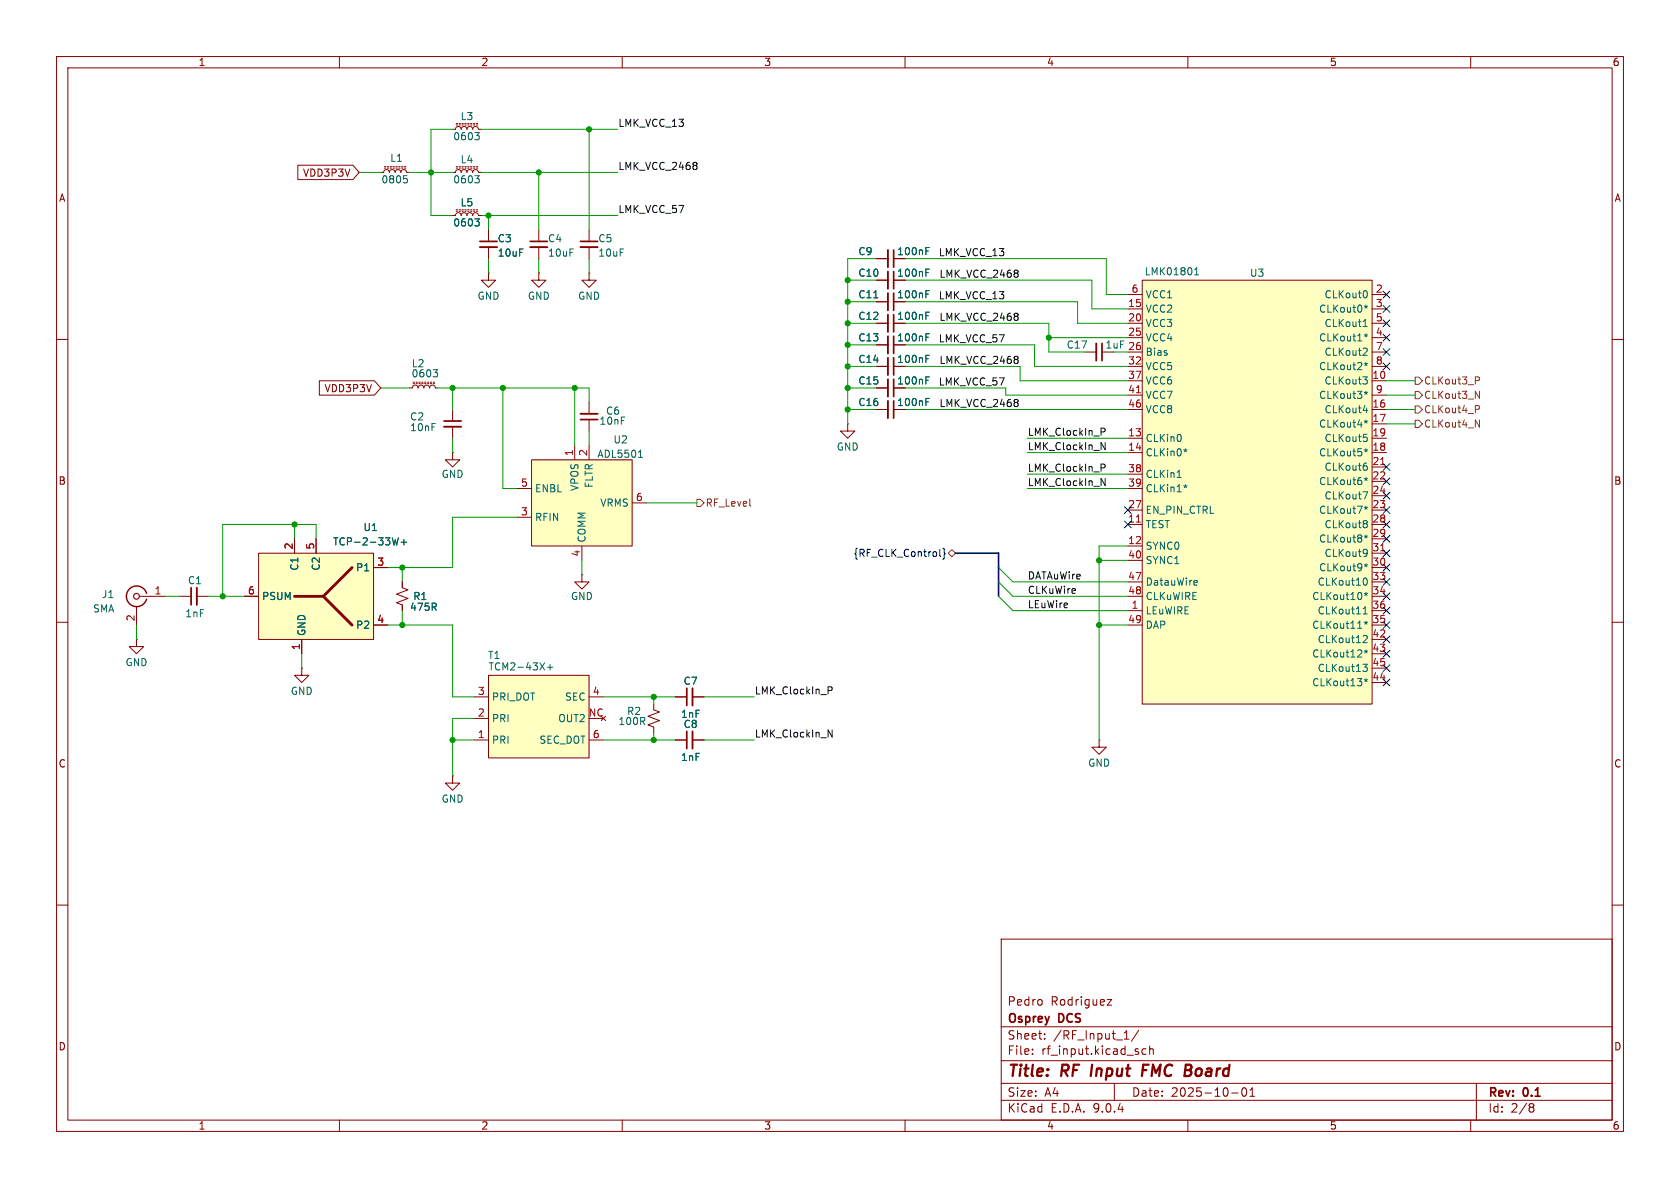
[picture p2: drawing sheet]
<svg xmlns="http://www.w3.org/2000/svg" width="297mm" height="210mm" viewBox="0 0 297 210" stroke-linecap="round" stroke-linejoin="round" font-family="sans-serif">
<g fill="none" stroke="#840000" stroke-width=".18">
<path d="M10 10h277v190h-277zM12 12h273v186h-273zM60 10v2M110 10v2M160 10v2M210 10v2M260 10v2M10 60h2M149.9 74.9v1.3h1.2l-1.2 1.3-1.3-1.3h1.3M149.9 74.9h.1M285 60h2M10 110h2"/>
<path d="M24.1 107.2v3.3M24.6 105.4h4.6M285 110h2M10 160h2M177 166h108v32h-108zM184.2 176.8v.8M195.7 176.7h.8l-.8 1h.8M285 160h2M60 198v2M110 198v2M160 198v2M177 194.5h108"/>
<path d="M177 191.5h108M177 187.5h108M177 181.5h108M182.5 186.3v.1M182.5 185.5v.1M184.7 183.6v.1M184.7 182.8v.1M197 191.5v3M198.7 183.7h.9M199 182.4l.2-.2v1.5M201.3 182.1l-1.3 2M202.6 185.5l-.4-.1-.3 .3v.4l.1 .2h.6"/>
<path d="M203.2 185.5l.3-.1 .3 .1 .1 .9M203.2 184.9v1.5M210 198v2M217.7 193.2h1.2M219.7 192.4l.2-.1a.81 .81 0 0 1 .6 .6 .81 .81 0 0 1-.3 .8l-.2 .1a.81 .81 0 0 1-.3-1.4zM221 193.8h.8M221 192.7l.4-.4v1.5M260 198v2M261 191.5v6.5M270.6 195.1l.4 .1 .2 .2-.3 .3M270.6 195.7h.3M270.9 195.7l.2 .2 .1 .4-.2 .2-.4 .1"/>
</g>
<path d="M193.1 188.2l-.3 2M202 189.2h.7M203.1 188.2h-1l-.2 2" fill="none" stroke="#840000" stroke-width=".4"/>
<path d="M25.9 104.9a1.81 1.81 0 0 0-2.8-1 1.81 1.81 0 0 0 0 3 1.81 1.81 0 0 0 2.8-1" fill="none" stroke="#840000" stroke-width=".25"/>
<circle cx="24.1" cy="105.4" r=".51" fill="none" stroke="#840000" stroke-width=".2"/>
<path d="M86.4 119.4h17.7v14.6h-17.7z" fill="#ffffc2"/>
<g fill="none" stroke="#840000" stroke-width=".18">
<path d="M67.3 30.5h.5l.2-.4 .3-.1 .4 .1 .1 .4 .2-.4 .3-.1 .4 .1 .1 .4 .2-.4 .4-.1 .3 .1 .2 .4 .1-.4 .4-.1 .3 .1 .2 .4h.5M67.9 29.7h.3M67.9 29.5h.3M68.5 29.7h.2M68.5 29.5h.2M69 29.7h.2M69 29.5h.2M69.5 29.7h.2M69.5 29.5h.2M70 29.7h.2M70 29.5h.2M70.5 29.7h.2"/>
<path d="M70.5 29.5h.2M71 29.7h.2M71 29.5h.2M71.5 29.7h.3M71.5 29.5h.3M80 38.1h.5l.2-.4 .3-.1 .4 .1 .1 .4 .2-.4 .3-.1 .4 .1 .1 .4 .2-.4 .4-.1 .3 .1 .2 .4 .1-.4 .4-.1 .3 .1 .2 .4h.5M80.6 37.3h.3M80.6 37.1h.3M81.2 37.3h.2M81.7 37.3h.2M82.2 37.3h.2M82.7 37.3h.2"/>
<path d="M83.2 37.3h.2M83.7 37.3h.2M83.7 37.1h.2M84.2 37.3h.3M84.2 37.1h.3M86.4 48.3v1.2h1.2l-1.2 1.3-1.3-1.3h1.3M86.4 48.3h.1M86.4 40.6v2.1M86.4 43.7v2M95.2 40.6v2.1M95.2 43.7v2M104.1 71.1v2.1"/>
<path d="M104.1 74.2v2M191.8 62.2h2M194.8 62.2h2M24.1 113v1.3h1.3l-1.3 1.3-1.2-1.3h1.2M24.1 113h.1M31.7 105.4h2.1M34.8 105.4h2M71.1 102.9v1l1 .4-2 .7 2 .8-2 .8 1 .3v1.1M86.4 119.4h17.7v14.6h-17.7zM102.9 101.6v1.3h1.2l-1.2 1.2-1.3-1.2h1.3M102.9 101.6h.1M80 137.2v1.2h1.3l-1.3 1.3-1.3-1.3h1.3"/>
<path d="M80 137.2h.1M83.8 123.2h2.6M83.8 127h2.6M83.8 130.8h2.6M104.1 123.2h2.6M104.1 130.8h2.6M115.6 124.5v1l1 .4-2 .7 2 .8-2 .7 1 .4v1M119.4 123.2h2M119.4 130.8h2M122.4 123.2h2.1M122.4 130.8h2.1M194.3 130.8v1.3h1.3l-1.3 1.3-1.3-1.3h1.3"/>
<path d="M194.3 130.8h.1"/>
</g>
<path d="M71.4 31.1h.6M71.8 31.5l.2 .3v.3l-.2 .2M83.9 38.7h.8l-.4 .5M84.5 39.2l.2 .2v.3l-.2 .2M96.8 118h.9M97.3 117.5v.9" fill="none" stroke="#006464" stroke-width=".18"/>
<path d="M84.8 42.7h3.1M93.7 42.7h3.1M102.6 74.2h3.1M194.8 60.7v3.1M33.8 103.9v3M121.4 121.7v3M121.4 129.3v3" fill="none" stroke="#840000" stroke-width=".3"/>
<path d="M84.8 43.7h3.1M93.7 43.7h3.1M102.6 73.2h3.1M193.8 60.7v3.1M34.8 103.9v3M122.4 121.7v3M122.4 129.3v3" fill="none" stroke="#840000" stroke-width=".33"/>
<path d="M94 81.3h17.8v15.2h-17.8z" fill="#ffffc2"/>
<path d="M101.6 78.7v2.6M104.1 78.7v2.6M91.4 86.4h2.6M91.4 91.4h2.6M94 81.3h17.8v15.2h-17.8zM102.9 96.5v2.6M111.8 88.9h2.5M53.3 118.1v1.3h1.3l-1.3 1.3-1.2-1.3h1.2M53.3 118.1h.1" fill="none" stroke="#840000" stroke-width=".18"/>
<path d="M113.1 79.8l.1-.2v1.2M112.9 80.8h.7" fill="none" stroke="#006464" stroke-width=".18"/>
<path d="M201.9 49.5h40.7v75h-40.7z" fill="#ffffc2"/>
<g fill="none" stroke="#840000" stroke-width=".18">
<path d="M80 22.9h.5l.2-.4 .3-.1 .4 .1 .1 .4 .2-.4 .3-.1 .4 .1 .1 .4 .2-.4 .4-.1 .3 .1 .2 .4 .1-.4 .4-.1 .3 .1 .2 .4h.5M80.6 22.1h.3M80.6 21.8h.3M81.2 22.1h.2M81.7 22.1h.2M82.2 22.1h.2M82.7 22.1h.2M83.2 22.1h.2M83.7 22.1h.2M83.7 21.8h.2M84.2 22.1h.3M84.2 21.8h.3"/>
<path d="M199.4 52.1h2.5M199.4 54.6h2.5M199.4 57.2h2.5M199.4 59.7h2.5M201.9 49.5h40.7v75h-40.7zM242.6 52.1h2.5M242.6 54.6h2.5M242.6 57.2h2.5M242.6 59.7h2.5M199.4 62.2h2.5M199.4 64.8h2.5M199.4 67.3h2.5"/>
<path d="M199.4 69.9h2.5M199.4 72.4h2.5M199.4 77.5h2.5M242.6 62.2h2.5M242.6 64.8h2.5M242.6 67.3h2.5M242.6 69.9h2.5M242.6 72.4h2.5M242.6 77.5h2.5M242.6 74.9h2.5M80 80v1.3h1.3l-1.3 1.3-1.3-1.3h1.3M80 80h.1"/>
<path d="M199.4 80h2.5M199.4 83.8h2.5M199.4 86.4h2.5M199.4 90.2h2.5M199.4 92.7h2.5M199.4 96.5h2.5M199.4 99.1h2.5M242.6 80h2.5M242.6 90.2h2.5M242.6 92.7h2.5M242.6 82.6h2.5M242.6 85.1h2.5"/>
<path d="M242.6 87.6h2.5M242.6 95.3h2.5M242.6 97.8h2.5M199.4 102.9h2.5M199.4 105.4h2.5M199.4 108h2.5M199.4 110.5h2.5M242.6 102.9h2.5M242.6 105.4h2.5M242.6 108h2.5M242.6 110.5h2.5M242.6 100.3h2.5"/>
<path d="M242.6 113h2.5M242.6 115.6h2.5M242.6 118.1h2.5M242.6 120.7h2.5"/>
</g>
<path d="M200.9 69.4h.7M200.9 92.3h.7M244.1 82.1h.7M244.1 97.4h.7" fill="none" stroke="#a90000" stroke-width=".18"/>
<g fill="none" stroke="#006464" stroke-width=".18">
<path d="M83.9 23.4h.8l-.4 .5M84.5 23.9l.2 .3v.3l-.2 .2M211.2 48.6h.7M211.2 47.7l.4-.4v1.3M241 57.7h.7M241.1 56.8l.3-.3v1.2M241.2 54.1l.3 .1M241.2 59.2l.3 .1M241.4 51.4a.79 .79 0 0 1 0 1.2M241.5 53.9v.3M241.5 59v.3M241.5 54.2l-.2 .3"/>
<path d="M241.5 54.2l.2 .3M241.5 59.3l-.2 .2M241.5 59.3l.2 .2M241.8 54.1l-.3 .1M241.8 59.2l-.3 .1M208.8 77v.8M209.3 79.5l.3 .1M209.6 79.3v.3M209.6 79.6l-.2 .3M209.6 79.6l.1 .3M209.9 79.5l-.3 .1M240.9 66.6h.8l-.4 .5"/>
<path d="M241 72.5h.8M241.1 76.8h.6M241.2 61.5l.4 .1 .1 .3-.8 .9h.8M241.2 64.3l.3 .1M241.2 69.3l.3 .2M241.2 74.4l.3 .1M241.2 79.5l.3 .1M241.5 67.1l.2 .2v.3l-.2 .3M241.5 77.3l.2 .2v.3l-.2 .2M241.5 64.1v.3M241.5 69.2v.3M241.5 74.2v.3"/>
<path d="M241.5 79.3v.3M241.5 64.4l-.2 .2M241.5 64.4l.2 .2M241.5 69.5l-.2 .2M241.5 69.5l.2 .2M241.5 74.5l-.2 .3M241.5 74.5l.2 .3M241.5 79.6l-.2 .3M241.5 79.6l.2 .3M241.6 72.1v.9M241.8 64.3l-.3 .1M241.8 69.3l-.3 .2"/>
<path d="M241.8 74.4l-.3 .1M241.8 79.5l-.3 .1M208.1 84.4h.7M209.3 85.9l.3 .1M209.6 85.7v.3M209.6 86l-.2 .2M209.6 86l.1 .2M209.9 85.9l-.3 .1M240.9 86.9h.9l-.6 1.3M241.2 84.6l.3 .1M241.2 89.7l.3 .1M241.2 94.7l.3 .2"/>
<path d="M241.2 99.8l.3 .1M241.4 81.9h.2M241.5 82.3l.2 .3v.3l-.2 .2M241.5 92l.2 .3-.2 .3 .2 .2v.2l-.2 .3M241.5 97.1l.2 .1a1.03 1.03 0 0 1-.2 1.1M241.5 84.4v.3M241.5 89.5v.3M241.5 94.6v.3M241.5 99.6v.3M241.5 84.7l-.2 .2M241.5 84.7l.2 .2M241.5 89.8l-.2 .2"/>
<path d="M241.5 89.8l.2 .2M241.5 94.9l-.2 .2M241.5 94.9l.2 .2M241.5 99.9l-.2 .3M241.5 99.9l.2 .3M241.7 97.6l-.2 .3M241.8 84.6l-.3 .1M241.8 89.7l-.3 .1M241.8 94.7l-.3 .2M241.8 99.8l-.3 .1M211.2 102.6l.4 .1 .1 .2-.6 .1M211.6 103.4h-.4"/>
<path d="M240.9 117.4h.8l-.4 .5 .4 .1v.4l-.2 .3h-.4M241 107.6l.4-.3v1.2M241 108.5h.7M241.2 102.2h.1a.68 .68 0 0 1 .4 .6 .68 .68 0 0 1-.4 .6h-.1M241.2 112.3l.4 .1 .1 .3-.8 .9h.8M241.2 104.9l.3 .1M241.2 110l.3 .1M241.2 115.1l.3 .1M241.5 104.7v.3M241.5 109.8v.3M241.5 114.9v.3M241.5 120v.3"/>
<path d="M241.5 105l-.2 .3M241.5 105l.2 .3M241.5 110.1l-.2 .2M241.5 110.1l.2 .2M241.5 115.2l-.2 .2M241.5 115.2l.2 .2M241.8 104.9l-.3 .1M241.8 110l-.3 .1M241.8 115.1l-.3 .1M241.2 120.1l.3 .2M241.5 120.3l-.2 .2M241.5 120.3l.2 .2"/>
<path d="M241.8 120.1l-.3 .2"/>
</g>
<path d="M45.7 97.8h20.3v15.2h-20.3z" fill="#ffffc2"/>
<g fill="none" stroke="#840000" stroke-width=".18">
<path d="M52.6 29.2h9.8l1.1 1.3-1.1 1.3h-9.8zM80 30.5h.5l.2-.4 .3-.1 .4 .1 .1 .4 .2-.4 .3-.1 .4 .1 .1 .4 .2-.4 .4-.1 .3 .1 .2 .4 .1-.4 .4-.1 .3 .1 .2 .4h.5M80 38.1h.5M80.6 29.7h.3M80.6 29.5h.3M81.2 29.7h.2M81.7 29.7h.2M82.2 29.7h.2M82.7 29.7h.2M83.2 29.7h.2M83.7 29.7h.2M83.7 29.5h.2"/>
<path d="M84.2 29.7h.3M84.2 29.5h.3M84.6 38.1h.5M86.4 40.6v2.1M86.4 43.7v2M95.2 48.3v1.2h1.3l-1.3 1.3-1.2-1.3h1.2M95.2 48.3h.1M104.1 48.3v1.2h1.3l-1.3 1.3-1.2-1.3h1.2M104.1 48.3h.1M104.1 40.6v2.1M104.1 43.7v2M154.9 57.2h2.1"/>
<path d="M154.9 49.5h2.1M154.9 53.3h2.1M154.9 45.7h2.1M158 57.2h2M158 49.5h2M158 53.3h2M158 45.7h2M56.5 67.3h9.7l1.1 1.3-1.1 1.3h-9.7zM72.4 68.6h.5l.1-.4 .4-.1 .4 .1 .1 .4 .2-.4 .3-.1 .4 .1 .1 .4 .2-.4 .3-.1 .4 .1 .1 .4 .2-.4 .4-.1 .3 .1 .2 .4h.5M73 67.8h.3M73 67.6h.3M73.5 67.8h.3"/>
<path d="M73.5 67.6h.3M74 67.8h.3M74 67.6h.3M74.5 67.8h.3M74.5 67.6h.3M75.1 67.8h.2M75.1 67.6h.2M75.6 67.8h.2M75.6 67.6h.2M76.1 67.8h.2M76.1 67.6h.2M76.6 67.8h.2"/>
<path d="M76.6 67.6h.2M80 72.4v2M80 75.4v2.1M154.9 68.6h2.1M154.9 72.4h2.1M154.9 61h2.1M154.9 64.8h2.1M158 68.6h2M158 72.4h2M158 61h2M158 64.8h2M45.7 97.8h20.3v15.2h-20.3z"/>
<path d="M52.1 95.3v2.5M55.9 95.3v2.5M43.2 105.4h2.5M53.3 113v2.6M66 100.3h2.6M66 110.5h2.6M71.1 102.9v1M71.1 106.9v1.1M119.4 130.8h2M119.4 123.2h2M122.4 130.8h2.1M122.4 123.2h2.1"/>
</g>
<path d="M57.1 105.4l5.1 5.1M62.2 100.3l-5.1 5.1h-5" fill="none" stroke="#840000" stroke-width=".51"/>
<g fill="none" stroke="#006464" stroke-width=".18">
<path d="M83.9 31.1h.8l-.4 .4M83.9 38.7h.8l-.4 .5M84.5 31.5l.2 .3v.3l-.2 .2M84.5 39.2l.2 .2v.3l-.2 .2M154.5 52.6h.7M163.7 55.8h.4M163.7 55.2h.6M163.7 59.6h.4M163.7 59h.6M163.7 48.2h.4M163.7 47.6h.6M163.7 52h.4"/>
<path d="M163.7 51.4h.6M163.7 44.4h.4M163.7 43.8h.6M76.6 65.3h.8l-.5 .5M77.1 65.8l.3 .3v.3l-.3 .2M163.7 71h.4M163.7 70.4h.6M163.7 67.2h.4M163.7 66.6h.6M163.7 63.4h.4M163.7 62.8h.6M70.4 95.1l-.3 1.2-.2-.9-.3 .9"/>
<path d="M70.9 95.9h1M71.4 95.4v.9"/>
</g>
<path d="M102.6 42.7h3.1M158 44.2v3M158 48v3.1M158 51.8v3.1M158 55.6v3.1M158 59.4v3.1M78.5 74.4h3M158 63.2v3.1M158 67.1v3M158 70.9v3" fill="none" stroke="#840000" stroke-width=".3"/>
<path d="M102.6 43.7h3.1M157 44.2v3M157 48v3.1M157 51.8v3.1M157 55.6v3.1M157 59.4v3.1M78.5 75.4h3M157 63.2v3.1M157 67.1v3M157 70.9v3" fill="none" stroke="#840000" stroke-width=".33"/>
<path d="M250.2 69.2h.6l.7 .7-.7 .6h-.6zM250.2 71.8h.6l.7 .6-.7 .6h-.6zM250.2 74.3h.6l.7 .6-.7 .7h-.6zM250.2 66.7h.6l.7 .6-.7 .6h-.6zM260.8 69.2l.7 1.2v-1.2M260.8 66.6h.5l.2 .3-.1 .3-.6 .1M260.8 71.7h.5l.2 .2-.1 .4-.6 .1M260.8 74.2l.7 1.3v-1.3M123.2 88.3h.6l.7 .6-.7 .6h-.6zM132.6 89.4l.1 .1M168.3 97.2l.6 .6-.6 .6-.7-.6z" fill="none" stroke="#725600" stroke-width=".18"/>
<g fill="none" stroke="#000084" stroke-width=".18">
<path d="M244.5 54l1.2 1.2M244.5 56.5l1.2 1.3M244.5 51.5l1.2 1.2M244.5 59.1l1.2 1.2M245.7 54l-1.2 1.2M245.7 56.5l-1.2 1.3M245.7 51.5l-1.2 1.2M245.7 59.1l-1.2 1.2M244.5 64.2l1.2 1.2M244.5 61.6l1.2 1.2M245.7 64.2l-1.2 1.2M245.7 61.6l-1.2 1.2"/>
<path d="M166.1 97.1v1.1l.2 .2M166.7 96.9l.2 .2v.6l.2 .2-.2 .2v.6l-.2 .2M198.8 92.1l1.2 1.2M198.8 89.6l1.2 1.2M200 92.1l-1.2 1.2M200 89.6l-1.2 1.2M244.5 81.9l1.2 1.3M244.5 94.6l1.2 1.3M244.5 99.7l1.2 1.2M244.5 97.2l1.2 1.2M244.5 92.1l1.2 1.2M244.5 84.5l1.2 1.2"/>
<path d="M244.5 87l1.2 1.2M244.5 89.6l1.2 1.2M245.7 81.9l-1.2 1.3M245.7 94.6l-1.2 1.3M245.7 99.7l-1.2 1.2M245.7 97.2l-1.2 1.2M245.7 92.1l-1.2 1.2M245.7 84.5l-1.2 1.2M245.7 87l-1.2 1.2M245.7 89.6l-1.2 1.2M244.5 104.8l1.2 1.2M244.5 109.9l1.2 1.2"/>
<path d="M244.5 112.4l1.2 1.2M244.5 102.3l1.2 1.2M244.5 107.3l1.2 1.3M244.5 117.5l1.2 1.2M244.5 115l1.2 1.2M245.7 104.8l-1.2 1.2M245.7 109.9l-1.2 1.2M245.7 112.4l-1.2 1.2M245.7 102.3l-1.2 1.2M245.7 107.3l-1.2 1.3M245.7 117.5l-1.2 1.2M245.7 115l-1.2 1.2"/>
<path d="M244.5 120l1.2 1.3M245.7 120l-1.2 1.3"/>
</g>
<path d="M123 28.7l.2 .2-.2 .3 .2 .3v.2l-.2 .3M179.8 47.7l.2 .3-.2 .3 .2 .2v.3l-.2 .2M179.8 55.4l.2 .2-.2 .3 .2 .3v.2l-.2 .2M179.8 63l.2 .2-.2 .3 .2 .3v.2l-.2 .3M179.8 70.6l.2 .2-.2 .4 .2 .2v.2l-.2 .3M194.7 78.2l.7 1.3v-1.3M194.7 75.7h.4l.3 .2-.1 .4-.6 .1M194.7 82h.4l.3 .3-.1 .3-.6 .1M194.7 84.6l.7 1.2v-1.2M146.4 129l.7 1.3v-1.3M146.4 121.4h.5l.2 .2-.1 .4-.6 .1" fill="none" stroke="#0f0f0f" stroke-width=".18"/>
<path d="M168.9 97.8h7.6v7.6" fill="none" stroke="#000084" stroke-width=".3"/>
<g fill="none" stroke="#009600" stroke-width=".18">
<path d="M63.5 30.5h3.8M72.4 30.5h7.6M80 22.9h-3.8v15.2h3.8M85.1 22.9h24.1M85.1 30.5h24.1M85.1 38.1h24.1M86.4 38.1v2.5M95.2 30.5v10.1M104.1 22.9v17.7M86.4 45.7v2.6M95.2 45.7v2.6M104.1 45.7v2.6"/>
<path d="M149.9 57.2h5M149.9 53.3h5M149.9 49.5h5M154.9 45.7h-5v29.2M160 57.2h25.4v5h6.4M160 53.3h30.5v3.9h8.9M160 45.7h35.6v6.4h3.8M160 49.5h33v5.1h6.4M185.4 59.7h14M67.3 68.6h5.1M77.5 68.6h26.6v2.5M80 68.6v3.8"/>
<path d="M80 77.5v2.5M88.9 68.6v17.8h2.5M101.6 68.6v10.1M104.1 76.2v2.5M149.9 68.6h5M149.9 72.4h5M149.9 64.8h5M149.9 61h5M160 68.6h17.8v1.3h21.6M160 64.8h20.3v2.5h19.1M160 72.4h39.4M160 61h22.9v3.8h16.5"/>
<path d="M181.6 77.5h17.8M245.1 67.3h5.1M245.1 69.9h5.1M245.1 74.9h5.1M245.1 72.4h5.1M52.1 92.7v2.6M55.9 95.3v-2.6h-16.5v12.7M91.4 91.4h-11.4v8.9h-11.4M102.9 99.1v2.5M114.3 88.9h8.9M181.6 86.4h17.8M181.6 83.8h17.8"/>
<path d="M181.6 80h17.8M194.3 99.1h5.1M199.4 96.5h-5.1v34.3M24.1 110.5v2.5M29.2 105.4h2.5M36.8 105.4h6.4M53.3 115.6v2.5M68.6 110.5h11.4v12.7h3.8M71.1 100.3v2.6M71.1 108v2.5M176.5 102.9l2.6 2.5h20.3M176.5 105.4l2.6 2.6h20.3"/>
<path d="M176.5 100.3l2.6 2.6h20.3M194.3 110.5h5.1M80 130.8h3.8M83.8 127h-3.8v10.2M106.7 123.2h12.7M106.7 130.8h12.7M115.6 123.2v1.3M115.6 129.5v1.3M124.5 123.2h8.8M124.5 130.8h8.8"/>
</g>
<g fill="#009600" stroke="#009600" stroke-width=".18">
<circle cx="52.1" cy="92.7" r=".46"/>
<circle cx="39.4" cy="105.4" r=".46"/>
<circle cx="71.1" cy="110.5" r=".46"/>
<circle cx="71.1" cy="100.3" r=".46"/>
<circle cx="95.2" cy="30.5" r=".46"/>
<circle cx="86.4" cy="38.1" r=".46"/>
<circle cx="76.2" cy="30.5" r=".46"/>
<circle cx="104.1" cy="22.9" r=".46"/>
<circle cx="101.6" cy="68.6" r=".46"/>
<circle cx="88.9" cy="68.6" r=".46"/>
<circle cx="80" cy="68.6" r=".46"/>
<circle cx="115.6" cy="130.8" r=".46"/>
<circle cx="115.6" cy="123.2" r=".46"/>
<circle cx="80" cy="130.8" r=".46"/>
<circle cx="194.3" cy="110.5" r=".46"/>
<circle cx="185.4" cy="59.7" r=".46"/>
<circle cx="149.9" cy="64.8" r=".46"/>
<circle cx="149.9" cy="61" r=".46"/>
<circle cx="149.9" cy="68.6" r=".46"/>
<circle cx="149.9" cy="72.4" r=".46"/>
<circle cx="149.9" cy="49.5" r=".46"/>
<circle cx="149.9" cy="53.3" r=".46"/>
<circle cx="149.9" cy="57.2" r=".46"/>
<circle cx="194.3" cy="99.1" r=".46"/>
</g>
<g font-size="2.8" fill="#840000">
<text x="178" y="190.9">Title:</text>
<text x="187.7" y="190.9">RF</text>
<text x="193.7" y="190.9">Input</text>
<text x="203.5" y="190.9">FMC</text>
<text x="211.9" y="190.9">Board</text>
</g>
<g font-size="2.1" fill="#840000">
<text x="178" y="178">Pedro</text>
<text x="185.7" y="178">Rodriguez</text>
<text x="178" y="184">Sheet:</text>
<text x="178" y="181.2">Osprey</text>
<text x="186.2" y="184">/RF_Input_1/</text>
<text x="187.2" y="181.2">DCS</text>
<text x="178" y="186.7">File:</text>
<text x="184.1" y="186.7">rf_input.kicad_sch</text>
<text x="178" y="196.9">KiCad</text>
<text x="178" y="194.1">Size:</text>
<text x="184.7" y="194.1">A4</text>
<text x="185.7" y="196.9">E.D.A.</text>
<text x="193.3" y="196.9">9.0.4</text>
<text x="200" y="194.1">Date:</text>
<text x="207" y="194.1">2025-10-01</text>
<text x="263" y="194.3">Rev:</text>
<text x="263" y="196.9">Id:</text>
<text x="267.1" y="196.9">2/8</text>
<text x="269.4" y="194.3">0.1</text>
</g>
<g font-size="1.8" fill="#840000">
<text x="35" y="11.9">1</text>
<text x="85" y="11.9">2</text>
<text x="135" y="11.9">3</text>
<text x="185" y="11.9">4</text>
<text x="235" y="11.9">5</text>
<text x="285" y="11.9">6</text>
<text x="10.3" y="35.9">A</text>
<text x="53.5" y="31.4">VDD3P3V</text>
<text x="285.3" y="35.9">A</text>
<text x="57.3" y="69.5">VDD3P3V</text>
<text x="10.3" y="85.9">B</text>
<text x="285.3" y="85.9">B</text>
<text x="10.3" y="135.9">C</text>
<text x="285.3" y="135.9">C</text>
<text x="10.3" y="185.9">D</text>
<text x="285.3" y="185.9">D</text>
<text x="35" y="199.9">1</text>
<text x="85" y="199.9">2</text>
<text x="135" y="199.9">3</text>
<text x="185" y="199.9">4</text>
<text x="235" y="199.9">5</text>
<text x="285" y="199.9">6</text>
</g>
<g font-size="1.8" fill="#006464">
<text x="81.3" y="21.4">L3</text>
<text x="68.9" y="28.8">L1</text>
<text x="80" y="25">0603</text>
<text x="81.3" y="29.1">L4</text>
<text x="67.3" y="32.6">0805</text>
<text x="80" y="32.6">0603</text>
<text x="80" y="40.2">0603</text>
<text x="81.3" y="36.7">L5</text>
<text x="87.9" y="43">C3</text>
<text x="87.9" y="45.6">10uF</text>
<text x="96.8" y="43">C4</text>
<text x="96.8" y="45.6">10uF</text>
<text x="105.7" y="43">C5</text>
<text x="105.7" y="45.6">10uF</text>
<text x="151.6" y="45.3">C9</text>
<text x="158.5" y="45.3">100nF</text>
<text x="84.3" y="53.2">GND</text>
<text x="93.2" y="53.2">GND</text>
<text x="102.1" y="53.2">GND</text>
<text x="151.6" y="49.1">C10</text>
<text x="151.6" y="52.9">C11</text>
<text x="158.5" y="49.1">100nF</text>
<text x="158.5" y="52.9">100nF</text>
<text x="202.3" y="48.9">LMK01801</text>
<text x="202.4" y="52.9">VCC1</text>
<text x="220.9" y="49.1">U3</text>
<text x="234.1" y="52.9">CLKout0</text>
<text x="151.6" y="56.7">C12</text>
<text x="158.5" y="56.7">100nF</text>
<text x="202.4" y="55.5">VCC2</text>
<text x="202.4" y="58">VCC3</text>
<text x="233.1" y="55.5">CLKout0*</text>
<text x="234.1" y="58">CLKout1</text>
<text x="72.7" y="65.1">L2</text>
<text x="151.6" y="60.6">C13</text>
<text x="151.6" y="64.4">C14</text>
<text x="158.5" y="60.6">100nF</text>
<text x="158.5" y="64.4">100nF</text>
<text x="188.5" y="61.8">C17</text>
<text x="202.4" y="60.6">VCC4</text>
<text x="202.4" y="63.1">Bias</text>
<text x="202.4" y="65.6">VCC5</text>
<text x="233.1" y="60.6">CLKout1*</text>
<text x="233.1" y="65.6">CLKout2*</text>
<text x="234.1" y="63.1">CLKout2</text>
<text x="72.7" y="66.9">0603</text>
<text x="151.6" y="72">C16</text>
<text x="151.6" y="68.2">C15</text>
<text x="158.5" y="72">100nF</text>
<text x="158.5" y="68.2">100nF</text>
<text x="202.4" y="68.2">VCC6</text>
<text x="202.4" y="70.7">VCC7</text>
<text x="233.1" y="70.7">CLKout3*</text>
<text x="234.1" y="68.2">CLKout3</text>
<text x="72.4" y="74.5">C2</text>
<text x="72.4" y="76.4">10nF</text>
<text x="105.9" y="75.3">10nF</text>
<text x="107" y="73.5">C6</text>
<text x="202.4" y="73.3">VCC8</text>
<text x="233.1" y="75.8">CLKout4*</text>
<text x="234.1" y="73.3">CLKout4</text>
<text x="105.5" y="81.1">ADL5501</text>
<text x="108.4" y="78.6">U2</text>
<text x="147.8" y="79.9">GND</text>
<text x="202.4" y="78.3">CLKin0</text>
<text x="202.4" y="80.9">CLKin0*</text>
<text x="233.1" y="80.9">CLKout5*</text>
<text x="234.1" y="78.3">CLKout5</text>
<text x="234.1" y="83.4">CLKout6</text>
<text x="78" y="84.7">GND</text>
<text x="94.5" y="87.2">ENBL</text>
<text x="102.5" y="86.9" transform="rotate(-90 102.5 86.9)">VPOS</text>
<text x="105" y="86.3" transform="rotate(-90 105 86.3)">FLTR</text>
<text x="106" y="89.8">VRMS</text>
<text x="202.4" y="84.7">CLKin1</text>
<text x="202.4" y="87.2">CLKin1*</text>
<text x="233.1" y="86">CLKout6*</text>
<text x="234.1" y="88.5">CLKout7</text>
<text x="64.2" y="94.1">U1</text>
<text x="94.5" y="92.3">RFIN</text>
<text x="202.4" y="91">EN_PIN_CTRL</text>
<text x="202.4" y="93.6">TEST</text>
<text x="233.1" y="91">CLKout7*</text>
<text x="234.1" y="93.6">CLKout8</text>
<text x="52.9" y="101" transform="rotate(-90 52.9 101)">C1</text>
<text x="56.7" y="101" transform="rotate(-90 56.7 101)">C2</text>
<text x="58.8" y="96.6">TCP-2-33W+</text>
<text x="62.8" y="101.2">P1</text>
<text x="103.7" y="96" transform="rotate(-90 103.7 96)">COMM</text>
<text x="202.4" y="97.4">SYNC0</text>
<text x="202.4" y="99.9">SYNC1</text>
<text x="233.1" y="96.1">CLKout8*</text>
<text x="233.1" y="101.2">CLKout9*</text>
<text x="234.1" y="98.7">CLKout9</text>
<text x="17.9" y="105.9">J1</text>
<text x="33.1" y="103.5">C1</text>
<text x="46.2" y="106.3">PSUM</text>
<text x="73" y="106.3">R1</text>
<text x="100.8" y="106.3">GND</text>
<text x="202.4" y="103.7">DatauWire</text>
<text x="202.4" y="106.3">CLKuWIRE</text>
<text x="231.9" y="106.3">CLKout10*</text>
<text x="232.8" y="103.7">CLKout10</text>
<text x="16.4" y="108.5">SMA</text>
<text x="32.7" y="109.3">1nF</text>
<text x="54.2" y="112.5" transform="rotate(-90 54.2 112.5)">GND</text>
<text x="62.8" y="111.4">P2</text>
<text x="72.4" y="108.2">475R</text>
<text x="202.4" y="108.8">LEuWIRE</text>
<text x="202.4" y="111.4">DAP</text>
<text x="231.9" y="111.4">CLKout11*</text>
<text x="232.8" y="108.8">CLKout11</text>
<text x="232.8" y="113.9">CLKout12</text>
<text x="22.1" y="118">GND</text>
<text x="86.2" y="116.7">T1</text>
<text x="86.3" y="118.7">TCM2-43X+</text>
<text x="231.9" y="116.4">CLKout12*</text>
<text x="232.8" y="119">CLKout13</text>
<text x="51.3" y="123">GND</text>
<text x="86.9" y="124.1">PRI_DOT</text>
<text x="99.8" y="124.1">SEC</text>
<text x="120.8" y="121.3">C7</text>
<text x="231.9" y="121.5">CLKout13*</text>
<text x="86.9" y="127.9">PRI</text>
<text x="86.9" y="131.7">PRI</text>
<text x="95.3" y="131.7">SEC_DOT</text>
<text x="98.6" y="127.9">OUT2</text>
<text x="109.2" y="128.4">100R</text>
<text x="110.8" y="126.6">R2</text>
<text x="120.3" y="127.1">1nF</text>
<text x="120.8" y="128.9">C8</text>
<text x="120.3" y="134.7">1nF</text>
<text x="192.3" y="135.7">GND</text>
<text x="78" y="142.1">GND</text>
</g>
<g font-size="1.8" fill="#0f0f0f">
<text x="109.2" y="22.5">LMK_VCC_13</text>
<text x="109.2" y="30.1">LMK_VCC_2468</text>
<text x="109.2" y="37.8">LMK_VCC_57</text>
<text x="165.9" y="45.4">LMK_VCC_13</text>
<text x="165.9" y="53">LMK_VCC_13</text>
<text x="166" y="49.2">LMK_VCC_2468</text>
<text x="166" y="56.8">LMK_VCC_2468</text>
<text x="165.9" y="60.6">LMK_VCC_57</text>
<text x="166" y="64.4">LMK_VCC_2468</text>
<text x="165.9" y="68.2">LMK_VCC_57</text>
<text x="166" y="72">LMK_VCC_2468</text>
<text x="181.6" y="77.1">LMK_ClockIn_P</text>
<text x="181.6" y="79.7">LMK_ClockIn_N</text>
<text x="181.6" y="83.5">LMK_ClockIn_P</text>
<text x="181.6" y="86">LMK_ClockIn_N</text>
<text x="181.6" y="102.5">DATAuWire</text>
<text x="181.6" y="105.1">CLKuWire</text>
<text x="181.6" y="107.6">LEuWire</text>
<text x="133.3" y="122.8">LMK_ClockIn_P</text>
<text x="133.3" y="130.5">LMK_ClockIn_N</text>
</g>
<g font-size="1.8" fill="#a90000">
<text x="200" y="51.8">6</text>
<text x="243.1" y="51.8">2</text>
<text x="199.3" y="54.4">15</text>
<text x="199.3" y="56.9">20</text>
<text x="199.3" y="59.4">25</text>
<text x="243.1" y="54.4">3</text>
<text x="243.1" y="56.9">5</text>
<text x="243.1" y="59.4">4</text>
<text x="199.3" y="64.5">32</text>
<text x="243.1" y="62">7</text>
<text x="243.1" y="64.5">8</text>
<text x="199.3" y="67.1">37</text>
<text x="199.3" y="69.6">41</text>
<text x="242.5" y="67.1">10</text>
<text x="243.1" y="69.6">9</text>
<text x="199.3" y="72.1">46</text>
<text x="199.3" y="77.2">13</text>
<text x="242.5" y="72.1">16</text>
<text x="242.5" y="74.7">17</text>
<text x="242.5" y="77.2">19</text>
<text x="101.3" y="80.7" transform="rotate(-90 101.3 80.7)">1</text>
<text x="103.9" y="80.7" transform="rotate(-90 103.9 80.7)">2</text>
<text x="199.3" y="79.8">14</text>
<text x="199.3" y="83.6">38</text>
<text x="242.5" y="79.8">18</text>
<text x="242.5" y="82.3">21</text>
<text x="92" y="86.1">5</text>
<text x="112.3" y="88.6">6</text>
<text x="199.3" y="86.1">39</text>
<text x="199.3" y="89.9">27</text>
<text x="242.5" y="84.8">22</text>
<text x="242.5" y="87.4">24</text>
<text x="242.5" y="89.9">23</text>
<text x="92" y="91.2">3</text>
<text x="199.3" y="92.5">11</text>
<text x="242.5" y="92.5">28</text>
<text x="242.5" y="95">29</text>
<text x="51.8" y="97.2" transform="rotate(-90 51.8 97.2)">2</text>
<text x="55.6" y="97.2" transform="rotate(-90 55.6 97.2)">5</text>
<text x="66.6" y="100.1">3</text>
<text x="102.6" y="98.5" transform="rotate(-90 102.6 98.5)">4</text>
<text x="199.3" y="96.3">12</text>
<text x="199.3" y="98.8">40</text>
<text x="242.5" y="97.5">31</text>
<text x="242.5" y="100.1">30</text>
<text x="27.2" y="105.2">1</text>
<text x="43.7" y="105.2">6</text>
<text x="199.3" y="102.6">47</text>
<text x="199.3" y="105.2">48</text>
<text x="200" y="107.7">1</text>
<text x="242.5" y="102.6">33</text>
<text x="242.5" y="105.2">34</text>
<text x="242.5" y="107.7">36</text>
<text x="23.9" y="109.9" transform="rotate(-90 23.9 109.9)">2</text>
<text x="66.6" y="110.2">4</text>
<text x="199.3" y="110.2">49</text>
<text x="242.5" y="110.2">35</text>
<text x="242.5" y="112.8">42</text>
<text x="53.1" y="115" transform="rotate(-90 53.1 115)">1</text>
<text x="242.5" y="115.3">43</text>
<text x="242.5" y="117.9">45</text>
<text x="84.4" y="122.9">3</text>
<text x="104.7" y="122.9">4</text>
<text x="242.5" y="120.4">44</text>
<text x="84.4" y="126.7">2</text>
<text x="84.4" y="130.6">1</text>
<text x="104" y="126.7">NC</text>
<text x="104.7" y="130.6">6</text>
</g>
<text font-size="1.8" fill="#009600" x="195.3" y="61.8">1uF 26</text>
<g font-size="1.8" fill="#725600">
<text x="251.7" y="70.7">CLKout3_N</text>
<text x="251.7" y="68.2">CLKout3_P</text>
<text x="251.7" y="73.3">CLKout4_P</text>
<text x="251.7" y="75.8">CLKout4_N</text>
<text x="124.7" y="89.8">RF_Level</text>
</g>
<text font-size="1.8" fill="#000084" x="150.8" y="98.7">{RF_CLK_Control}</text>
</svg>
